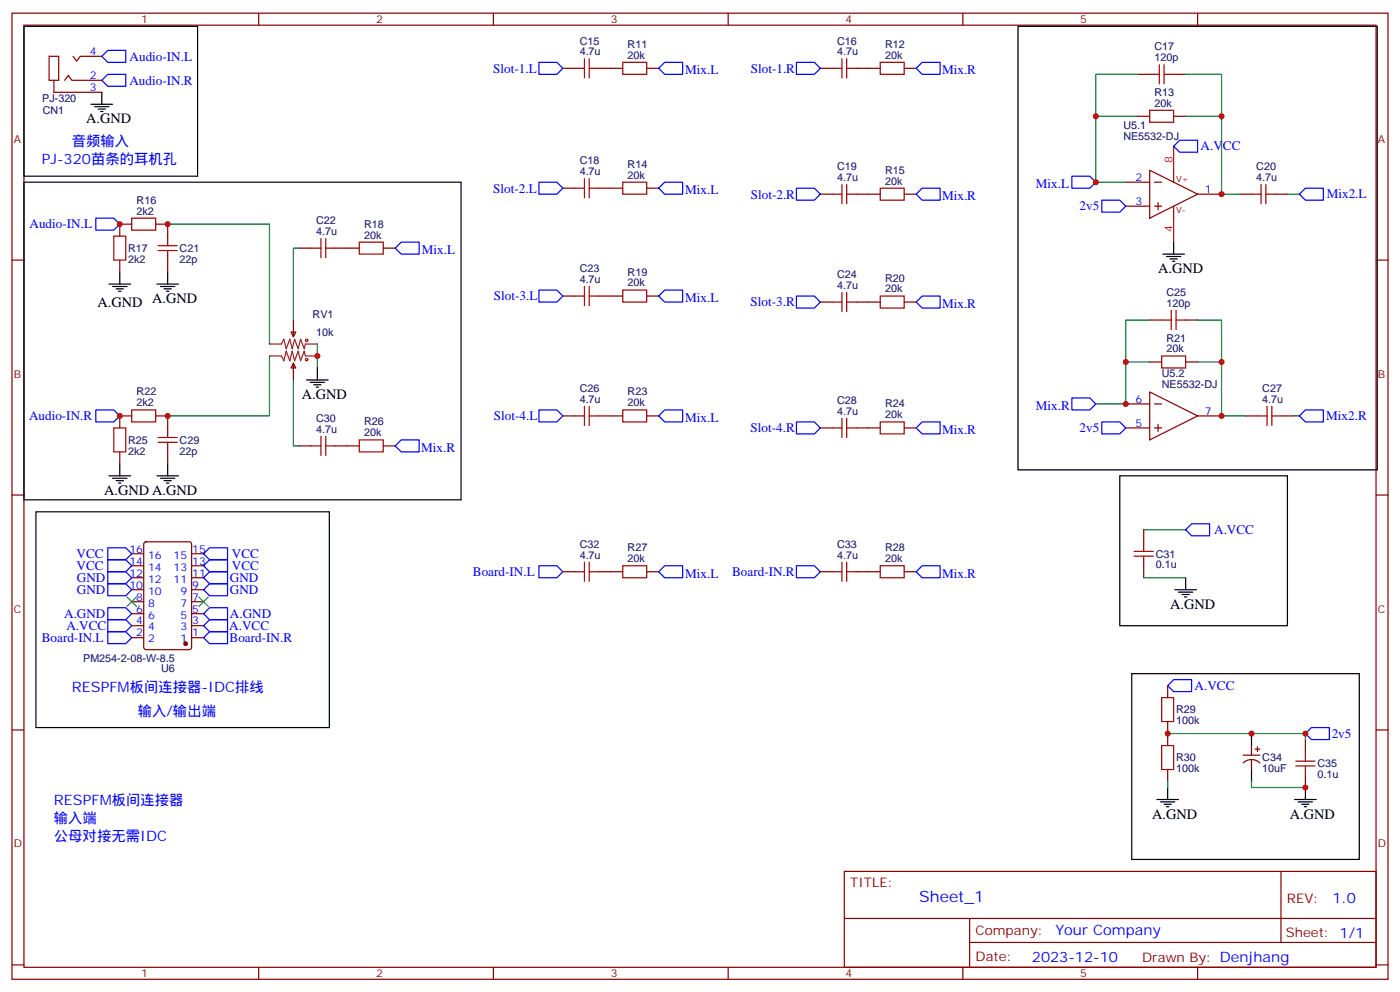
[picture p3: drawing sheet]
<svg xmlns="http://www.w3.org/2000/svg" width="412mm" height="292mm" viewBox="0 0 412 292" stroke-linecap="round" stroke-linejoin="round" font-family="sans-serif">
<g fill="none" stroke="#870000" stroke-width=".35">
<path d="M3.5 3.9h405.4v284.3h-405.4zM7.1 7.4h398.2v277.3h-398.2zM14.5 16.6h2.8v7h-2.8zM21.5 16.6l1.1 1.4 1-1.4h6.4M76.2 3.9v3.5M145.3 3.9v3.5M214.5 3.9v3.5M283.6 3.9v3.5M352.8 3.9v3.5M15.9 23.6v3.6h14.1M19 23.6l1.1-1.4 1.1 1.4h8.8M165.8 20.1h3.5"/>
<path d="M176.4 20.1h7M190.5 20.1h3.5M241.7 20.1h3.5M252.2 20.1h7.1M266.3 20.1h3.6M335.1 34.2h3.6M335.1 21.9h3.6M345.7 34.2h3.5M345.7 21.9h3.5M165.8 55.4h3.5M176.4 55.4h7M190.5 55.4h3.5"/>
<path d="M241.7 57.1h3.5M252.2 57.1h7.1M266.3 57.1h3.6M331.6 53.6h7.1M338.7 50.1l14.1 7-14.1 7.1zM340.1 53.6h2.1M341.1 59.6v2.1M345.7 50.1v3.5M352.8 57.1h7M365.1 57.1h3.6M375.7 57.1h3.5M3.5 76.6h3.6"/>
<path d="M35.3 76.6v3.5M38.8 66h-3.5v3.5M45.9 66h3.5v3.5M49.4 76.6v3.5M88.2 73h3.5M98.8 73h7M112.9 73h3.5M331.6 60.7h7.1M340.1 60.7h2.1M345.7 60.7v3.5M405.3 76.6h3.6M85.7 97.7h1.4l-.7 1.4z"/>
<path d="M86.4 94.2v4.9M165.8 87.1h3.5M176.4 87.1h7M190.5 87.1h3.5M241.7 88.9h3.5M252.2 88.9h7.1M266.3 88.9h3.6M338.7 94.2h3.5M349.2 94.2h3.6M86.4 106.9l.7 1.4h-1.4zM86.4 106.9v4.9M331.6 118.9h7.1"/>
<path d="M338.7 115.4l14.1 7-14.1 7.1zM338.7 106.5h3.5M340.1 118.9h2.1M349.2 106.5h3.6M35.3 133v3.5M38.8 122.4h-3.5v3.5M45.9 122.4h3.5v3.5M49.4 133v3.5M88.2 131.2h3.5M98.8 131.2h7M112.9 131.2h3.5M165.8 122.4h3.5"/>
<path d="M176.4 122.4h7M190.5 122.4h3.5M241.7 125.9h3.5M252.2 125.9h7.1M266.3 125.9h3.6M331.6 125.9h7.1M340.1 125.9h2.1M341.1 124.9v2.1M352.8 122.4h7M366.9 122.4h3.5M377.5 122.4h3.5M3.5 145.7h3.6"/>
<path d="M42.6 159.7l.4-.2h12.7l.7 .4v30.6l-.4 .7h-13l-.6-.5-.1-30.5zM336.9 155.9v3.6M405.3 145.7h3.6M38.8 163h3.5M38.8 166.5h3.5M38.8 170h3.5M38.8 177.1h3.5M38.8 173.6h3.5M56.4 163h3.6M56.4 166.5h3.6M56.4 170h3.6M56.4 177.1h3.6"/>
<path d="M56.4 173.6h3.6M165.8 168.3h3.5M176.4 168.3h7M190.5 168.3h3.5M241.7 168.3h3.5M252.2 168.3h7.1M266.3 168.3h3.6M336.9 166.5v3.5M38.8 187.7h3.5M38.8 184.1h3.5M38.8 180.6h3.5M56.4 187.7h3.6"/>
<path d="M56.4 184.1h3.6M56.4 180.6h3.6M3.5 214.8h3.6M344 201.8v3.5M344 212.4v7M368.7 219.4v2.8M370.4 219.8v1.4M384.5 217.7v3.5M405.3 214.8h3.6M344 226.5v3.5M366.2 222.2h4.9M366.2 224.5a3.5 3.5 0 0 1 4.9 .1"/>
<path d="M368.7 223.7v2.8M369.7 220.5h1.4M384.5 228.2v3.6M248.7 256.5h156.6v28.2h-156.6zM377.3 256.5v20.9M248.7 270.3h156.5M285.6 277.4h119.6M285.6 270.3v14.1M3.5 284h3.6M76.2 284.7v3.5M145.3 284.7v3.5M214.5 284.7v3.5"/>
<path d="M283.6 284.7v3.5M352.8 284.7v3.5M405.3 284h3.6"/>
</g>
<g fill="none" stroke="#008700" stroke-width=".35">
<path d="M335.1 34.2h-12.3v19.4h8.8M335.1 21.9h-12.3v12.3M349.2 34.2h10.6v22.9h5.3M349.2 21.9h10.6v12.3M379.2 57.1h3.6M49.4 66h30v35.2M88.2 73h-1.8v21.2M338.7 94.2h-7.1v24.7h-8.8M352.8 94.2h7v12.3M79.4 104.8v17.6h-30M86.4 111.8v19.4h1.8M93.5 101.2v7.1"/>
<path d="M331.6 106.5h7.1M352.8 106.5h7v15.9h7.1M381 122.4h1.8M336.9 155.9h12.3M336.9 170h12.3M344 215.9h40.5v1.8M344 230v1.8M368.7 230v1.8h15.8"/>
</g>
<g fill="none" stroke="#a10000" stroke-width=".35">
<path d="M172.2 17.3v5.6M173.6 17.3v5.6M183.4 18.3h7.1v3.6h-7.1zM248 17.3v5.6M249.4 17.3v5.6M259.3 18.3h7v3.6h-7zM341.5 19v5.7M342.9 19v5.7M169.3 20.1h2.9M173.6 20.1h2.8M245.2 20.1h2.8M249.4 20.1h2.8"/>
<path d="M338.7 32.5h7v3.5h-7zM338.7 21.9h2.8M342.9 21.9h2.8M169.3 55.4h2.9M172.2 52.6v5.6M173.6 55.4h2.8M173.6 52.6v5.6M183.4 53.6h7.1v3.5h-7.1zM245.2 57.1h2.8M248 54.3v5.7M249.4 57.1h2.8M249.4 54.3v5.7"/>
<path d="M259.3 55.4h7v3.5h-7zM368.7 57.1h2.8M371.5 54.3v5.7M372.9 57.1h2.8M372.9 54.3v5.7M33.5 69.5h3.5v7.1h-3.5zM38.8 64.2h7.1v3.5h-7.1zM46.6 73.7h5.6M46.6 72.3h5.6M49.4 69.5v2.8M49.4 73.7v2.9M91.7 73h2.8"/>
<path d="M94.5 70.2v5.6M96 70.2v5.6M96 73h2.8M105.8 71.3h7.1v3.5h-7.1zM169.3 87.1h2.9M172.2 84.3v5.7M173.6 84.3v5.7M173.6 87.1h2.8M183.4 85.4h7.1v3.5h-7.1zM245.2 88.9h2.8M248 86.1v5.6M249.4 86.1v5.6"/>
<path d="M249.4 88.9h2.8M259.3 87.1h7v3.6h-7zM342.2 94.2h2.8M345 91.4v5.6M346.4 94.2h2.8M346.4 91.4v5.6M172.2 119.6v5.6M173.6 119.6v5.6M342.2 104.8h7v3.5h-7zM373.2 119.6v5.6M374.6 119.6v5.6M33.5 125.9h3.5v7.1h-3.5z"/>
<path d="M38.8 120.6h7.1v3.6h-7.1zM46.6 130.2h5.6M46.6 128.8h5.6M49.4 125.9v2.9M49.4 130.2v2.8M91.7 131.2h2.8M94.5 128.4v5.7M96 131.2h2.8M96 128.4v5.7M105.8 129.5h7.1v3.5h-7.1zM169.3 122.4h2.9M173.6 122.4h2.8"/>
<path d="M183.4 120.6h7.1v3.6h-7.1zM245.2 125.9h2.8M248 123.1v5.7M249.4 123.1v5.7M249.4 125.9h2.8M259.3 124.2h7v3.5h-7zM370.4 122.4h2.8M374.6 122.4h2.9M336.9 159.5v2.8M169.3 168.3h2.9M172.2 165.5v5.6M173.6 165.5v5.6"/>
<path d="M173.6 168.3h2.8M183.4 166.5h7.1v3.5h-7.1zM245.2 168.3h2.8M248 165.5v5.6M249.4 165.5v5.6M249.4 168.3h2.8M259.3 166.5h7v3.5h-7zM334.1 163.7h5.6M334.1 162.3h5.6M336.9 163.7v2.8M342.2 205.3h3.5v7.1h-3.5zM342.2 219.4h3.5v7.1h-3.5z"/>
<path d="M381.7 225.4h5.6M381.7 224h5.6M384.5 221.2v2.8M384.5 225.4v2.8"/>
<circle cx="90.3" cy="105.8" r=".35"/>
<circle cx="90.3" cy="100.2" r=".35"/>
</g>
<g fill="none" stroke="#00f" stroke-width=".35">
<path d="M30 16.6l1.7-1.8h5.3v3.5h-5.3zM158.7 18.3h5.3l1.8 1.8-1.8 1.8h-5.3zM234.6 18.3h5.3l1.8 1.8-1.8 1.8h-5.3zM271.6 18.3h5.3v3.6h-5.3l-1.7-1.8zM30 23.6l1.7-1.7h5.3v3.5h-5.3zM194 20.1l1.8-1.8h5.3v3.6h-5.3zM158.7 53.6h5.3l1.8 1.8-1.8 1.7h-5.3zM195.8 53.6h5.3v3.5h-5.3l-1.8-1.7zM234.6 55.4h5.3l1.8 1.7-1.8 1.8h-5.3zM271.6 55.4h5.3v3.5h-5.3l-1.7-1.8zM315.7 51.9h5.3l1.8 1.7-1.8 1.8h-5.3zM324.6 58.9h5.2l1.8 1.8-1.8 1.7h-5.2z"/>
<path d="M345.7 43l1.8-1.7h5.3v3.5h-5.3zM384.5 55.4h5.3v3.5h-5.3l-1.7-1.8zM28.2 64.2h5.3l1.8 1.8-1.8 1.7h-5.3zM118.2 71.3h5.3v3.5h-5.3l-1.8-1.8zM158.7 85.4h5.3l1.8 1.7-1.8 1.8h-5.3zM195.8 85.4h5.3v3.5h-5.3l-1.8-1.8zM234.6 87.1h5.3l1.8 1.8-1.8 1.8h-5.3zM271.6 87.1h5.3v3.6h-5.3l-1.7-1.8zM315.7 117.1h5.3l1.8 1.8-1.8 1.7h-5.3zM28.2 120.6h5.3l1.8 1.8-1.8 1.8h-5.3zM118.2 129.5h5.3v3.5h-5.3l-1.8-1.8zM158.7 120.6h5.3l1.8 1.8-1.8 1.8h-5.3z"/>
<path d="M195.8 120.6h5.3v3.6h-5.3l-1.8-1.8zM234.6 124.2h5.3l1.8 1.7-1.8 1.8h-5.3zM271.6 124.2h5.3v3.5h-5.3l-1.7-1.8zM324.6 124.2h5.2l1.8 1.7-1.8 1.8h-5.2zM384.5 120.6h5.3v3.6h-5.3l-1.7-1.8zM349.2 155.9l1.8-1.7h5.3v3.5h-5.3zM31.7 164.7h5.3l1.8 1.8-1.8 1.8h-5.3zM31.7 161.2h5.3l1.8 1.8-1.8 1.7h-5.3zM31.7 178.9h5.3l1.8 1.7-1.8 1.8h-5.3zM31.7 171.8h5.3l1.8 1.8-1.8 1.7h-5.3zM31.7 168.3h5.3l1.8 1.7-1.8 1.8h-5.3zM61.7 161.2h5.3v3.5h-5.3l-1.7-1.7z"/>
<path d="M61.7 164.7h5.3v3.6h-5.3l-1.7-1.8zM61.7 168.3h5.3v3.5h-5.3l-1.7-1.8zM61.7 171.8h5.3v3.5h-5.3l-1.7-1.7zM158.7 166.5h5.3l1.8 1.8-1.8 1.7h-5.3zM195.8 166.5h5.3v3.5h-5.3l-1.8-1.7zM234.6 166.5h5.3l1.8 1.8-1.8 1.7h-5.3zM271.6 166.5h5.3v3.5h-5.3l-1.7-1.7zM31.7 185.9h5.3l1.8 1.8-1.8 1.7h-5.3zM31.7 182.4h5.3l1.8 1.7-1.8 1.8h-5.3zM60 187.7l1.7-1.8h5.3v3.5h-5.3zM60 184.1l1.7-1.7h5.3v3.5h-5.3zM60 180.6l1.7-1.7h5.3v3.5h-5.3z"/>
<path d="M345.7 200h5.3v3.6h-5.3l-1.7-1.8zM386.3 214.1h5.3v3.6h-5.3l-1.8-1.8z"/>
</g>
<path d="M345.7 43v7.1M345.7 64.2v7.1" fill="none" stroke="#f00" stroke-width=".35"/>
<g fill="none" stroke="#000" stroke-width=".35">
<path d="M7.1 7.8h51.1v44.1h-51.1zM299.9 7.8h105.8v130.5h-105.8zM26.8 30.7h6.4M27.9 31.4h4.2M28.9 32.1h2.1M29.6 32.8h.7M30 27.2v3.5M7.1 53.6h128.7v93.5h-128.7zM342.5 74.8h6.4M343.6 75.5h4.2M344.7 76.2h2.1M345.4 76.9h.7"/>
<path d="M345.7 71.3v3.5M32.1 83.6h6.4M33.2 84.3h4.2M34.2 85h2.1M34.9 85.7h.7M35.3 80.1v3.5M46.2 83.6h6.4M47.3 84.3h4.2M48.3 85h2.1M49 85.7h.7M49.4 80.1v3.5M90.3 111.8h6.4"/>
<path d="M91.4 112.5h4.2M92.4 113.2h2.1M93.1 113.9h.7M93.5 108.3v3.5M35.3 136.5v3.6M49.4 136.5v3.6M10.6 150.6h86.4v63.5h-86.4zM32.1 140.1h6.4M33.2 140.8h4.2M34.2 141.5h2.1M34.9 142.2h.7M46.2 140.1h6.4"/>
<path d="M47.3 140.8h4.2M48.3 141.5h2.1M49 142.2h.7M329.8 140.1h49.4v44h-49.4zM346.1 173.6h6.3M347.1 174.3h4.3M348.2 175h2.1M348.9 175.7h.7M349.2 170v3.6M333.4 198.3h67v54.6h-67zM368.7 215.9v3.5M340.8 235.3h6.3"/>
<path d="M341.8 236h4.3M342.9 236.7h2.1M343.6 237.4h.7M344 231.8v3.5M368.7 226.5v3.5M381.4 235.3h6.3M382.4 236h4.2M383.5 236.7h2.1M384.2 237.4h.7M384.5 231.8v3.5"/>
</g>
<path d="M79.4 101.2h3.5l.7-1.4 .7 2.9 1.1-2.9 .7 2.9 .7-2.9 1 2.9 .7-2.9 1.1 2.9 .4-1.5h3.5M79.4 104.8h3.5l.7 1.4 .7-2.8 1.1 2.8 .7-2.8 .7 2.8 1-2.8 .7 2.8 1.1-2.8 .4 1.4h3.5" fill="none" stroke="#8c2424" stroke-width=".35"/>
<circle cx="54.7" cy="189.4" r=".53" fill="#870000" stroke="#870000" stroke-width=".35"/>
<path d="M37.4 175.7l2.8 2.8M40.2 175.7l-2.8 2.8M58.6 175.7l2.8 2.8M61.4 175.7l-2.8 2.8" fill="none" stroke="#3c3" stroke-width=".35"/>
<g fill="#c00">
<circle cx="359.8" cy="122.4" r=".88"/>
<circle cx="359.8" cy="106.5" r=".88"/>
<circle cx="359.8" cy="57.1" r=".88"/>
<circle cx="322.8" cy="34.2" r=".88"/>
<circle cx="359.8" cy="34.2" r=".88"/>
<circle cx="35.3" cy="122.4" r=".88"/>
<circle cx="49.4" cy="122.4" r=".88"/>
<circle cx="49.4" cy="66" r=".88"/>
<circle cx="35.3" cy="66" r=".88"/>
<circle cx="93.5" cy="104.8" r=".88"/>
<circle cx="322.8" cy="53.6" r=".88"/>
<circle cx="331.6" cy="106.5" r=".88"/>
<circle cx="331.6" cy="118.9" r=".88"/>
<circle cx="344" cy="215.9" r=".88"/>
<circle cx="384.5" cy="215.9" r=".88"/>
<circle cx="368.7" cy="215.9" r=".88"/>
<circle cx="384.5" cy="231.8" r=".88"/>
</g>
<text font-size="4.6" fill="#00f" x="270.8" y="265.5">Sheet_1</text>
<g font-size="4.2">
<text x="25.4" y="36.3">A.GND</text>
<text x="341.1" y="80.4">A.GND</text>
<text x="44.8" y="89.3">A.GND</text>
<text x="28.7" y="90.3">A.GND</text>
<text x="88.9" y="117.5">A.GND</text>
<text x="30.7" y="145.7">A.GND A.GND</text>
<text x="344.7" y="179.2">A.GND</text>
<text x="339.4" y="240.9">A.GND</text>
<text x="379.9" y="240.9">A.GND</text>
</g>
<g font-size="4.2" fill="#00f">
<text x="21.2" y="43">音频输入</text>
<text x="12.3" y="48.3">PJ-320苗条的耳机孔</text>
<text x="21.2" y="203.6">RESPFM板间连接器-IDC排线</text>
<text x="40.6" y="210.6">输入/输出端</text>
<text x="15.9" y="237.1">RESPFM板间连接器</text>
<text x="15.9" y="242.4">输入端</text>
<text x="15.9" y="247.6">公母对接无需IDC</text>
<text x="392.5" y="265.7">1.0</text>
<text x="310.9" y="275.3">Your Company</text>
<text x="304" y="283.1">2023-12-10</text>
</g>
<g font-size="3.9" fill="#00f">
<text x="38.2" y="17.8">Audio-IN.L</text>
<text x="145.3" y="21.5">Slot-1.L</text>
<text x="201.8" y="21.9">Mix.L</text>
<text x="221.2" y="21.4">Slot-1.R</text>
<text x="277.5" y="21.9">Mix.R</text>
<text x="38.1" y="24.9">Audio-IN.R</text>
<text x="353.7" y="44.2">A.VCC</text>
<text x="145.3" y="56.7">Slot-2.L</text>
<text x="201.8" y="57.1">Mix.L</text>
<text x="221.2" y="58.5">Slot-2.R</text>
<text x="277.5" y="58.9">Mix.R</text>
<text x="305.2" y="55.4">Mix.L</text>
<text x="390.8" y="58.4">Mix2.L</text>
<text x="318" y="61.9">2v5</text>
<text x="8.7" y="67.2">Audio-IN.L</text>
<text x="124.2" y="74.8">Mix.L</text>
<text x="145.5" y="88.4">Slot-3.L</text>
<text x="201.8" y="88.9">Mix.L</text>
<text x="221.1" y="90.2">Slot-3.R</text>
<text x="277.5" y="90.7">Mix.R</text>
<text x="8.5" y="123.7">Audio-IN.R</text>
<text x="145.5" y="123.7">Slot-4.L</text>
<text x="201.8" y="124.2">Mix.L</text>
<text x="305.2" y="120.6">Mix.R</text>
<text x="390.7" y="123.6">Mix2.R</text>
<text x="221.1" y="127.2">Slot-4.R</text>
<text x="277.5" y="127.7">Mix.R</text>
<text x="318" y="127.2">2v5</text>
<text x="124" y="133">Mix.R</text>
<text x="357.7" y="157.2">A.VCC</text>
<text x="22.5" y="167.8">VCC</text>
<text x="22.5" y="164.3">VCC</text>
<text x="68.3" y="164.3">VCC</text>
<text x="68.3" y="167.8">VCC</text>
<text x="22.7" y="171.3">GND</text>
<text x="67.7" y="171.3">GND</text>
<text x="139.3" y="169.6">Board-IN.L</text>
<text x="201.8" y="170">Mix.L</text>
<text x="215.7" y="169.6">Board-IN.R</text>
<text x="277.5" y="170">Mix.R</text>
<text x="22.7" y="174.8">GND</text>
<text x="67.7" y="174.8">GND</text>
<text x="18.9" y="181.9">A.GND</text>
<text x="19.6" y="185.4">A.VCC</text>
<text x="67.5" y="185.4">A.VCC</text>
<text x="67.7" y="181.9">A.GND</text>
<text x="12.3" y="189">Board-IN.L</text>
<text x="67.6" y="189">Board-IN.R</text>
<text x="351.9" y="203">A.VCC</text>
<text x="392.3" y="217.2">2v5</text>
</g>
<g font-size="3.9" fill="#800">
<text x="250.5" y="261.1">TITLE:</text>
<text x="379.1" y="265.7">REV:</text>
<text x="287.4" y="275.3">Company:</text>
<text x="378.7" y="275.9">Sheet: 1/1</text>
<text x="287.4" y="282.9">Date:</text>
<text x="336.4" y="283">Drawn By: Denjhang</text>
</g>
<g font-size="3.2" fill="#800">
<text x="41.6" y="6.9">1</text>
<text x="110.8" y="6.9">2</text>
<text x="179.9" y="6.9">3</text>
<text x="249.1" y="6.9">4</text>
<text x="318.2" y="6.9">5</text>
<text x="4.1" y="42">A</text>
<text x="405.9" y="42">A</text>
<text x="4.1" y="111.1">B</text>
<text x="405.9" y="111.1">B</text>
<text x="4.1" y="180.3">C</text>
<text x="405.9" y="180.3">C</text>
<text x="4.1" y="249.4">D</text>
<text x="405.9" y="249.4">D</text>
<text x="41.6" y="287.7">1</text>
<text x="110.8" y="287.7">2</text>
<text x="179.9" y="287.7">3</text>
<text x="249.1" y="287.7">4</text>
<text x="318.2" y="287.7">5</text>
</g>
<g font-size="3.2" fill="#00f">
<text x="26.5" y="16.2">4</text>
<text x="26.5" y="23.3">2</text>
<text x="26.5" y="26.8">3</text>
<text x="334.5" y="53.3">2</text>
<text x="354.9" y="56.8">1</text>
<text x="334.5" y="60.3">3</text>
<text x="334.5" y="118.5">6</text>
<text x="334.5" y="125.6">5</text>
<text x="354.9" y="122.1">7</text>
<text x="38.1" y="162.6">16</text>
<text x="38.1" y="166.2">14</text>
<text x="43.6" y="164.4">16</text>
<text x="43.6" y="167.9">14</text>
<text x="51.1" y="167.9">13</text>
<text x="51.1" y="164.4">15</text>
<text x="56.6" y="166.2">13</text>
<text x="56.6" y="162.6">15</text>
<text x="38.1" y="169.7">12</text>
<text x="38.1" y="173.2">10</text>
<text x="43.6" y="171.4">12</text>
<text x="51.1" y="171.4">11</text>
<text x="56.6" y="173.2">9</text>
<text x="56.6" y="169.7">11</text>
<text x="40.1" y="176.7">8</text>
<text x="43.6" y="175">10</text>
<text x="43.6" y="178.5">8</text>
<text x="53.1" y="178.5">7</text>
<text x="53.1" y="175">9</text>
<text x="56.6" y="176.7">7</text>
<text x="40.1" y="180.3">6</text>
<text x="40.1" y="183.8">4</text>
<text x="43.6" y="182">6</text>
<text x="43.6" y="185.6">4</text>
<text x="53.1" y="185.6">3</text>
<text x="53.1" y="182">5</text>
<text x="56.6" y="183.8">3</text>
<text x="56.6" y="180.3">5</text>
<text x="40.1" y="187.3">2</text>
<text x="43.6" y="189.1">2</text>
<text x="53.1" y="189.1">1</text>
<text x="56.6" y="187.3">1</text>
</g>
<g font-size="3.2" fill="#000080">
<text x="170.8" y="16.2">4.7u</text>
<text x="170.8" y="13.1">C15</text>
<text x="184.9" y="17.3">20k</text>
<text x="184.9" y="14.1">R11</text>
<text x="246.6" y="16.2">4.7u</text>
<text x="246.6" y="13.1">C16</text>
<text x="260.7" y="17.3">20k</text>
<text x="260.7" y="14.1">R12</text>
<text x="340.1" y="18">120p</text>
<text x="340.1" y="14.8">C17</text>
<text x="340.1" y="28.2">R13</text>
<text x="12.4" y="30.1">PJ-320</text>
<text x="12.6" y="33.6">CN1</text>
<text x="340.1" y="31.4">20k</text>
<text x="330.9" y="41.3">NE5532-DJ</text>
<text x="330.9" y="38.1">U5.1</text>
<text x="170.8" y="51.5">4.7u</text>
<text x="170.8" y="48.4">C18</text>
<text x="184.9" y="52.6">20k</text>
<text x="184.9" y="49.3">R14</text>
<text x="246.6" y="53.3">4.7u</text>
<text x="246.6" y="50.1">C19</text>
<text x="260.7" y="51.1">R15</text>
<text x="370.1" y="53.3">4.7u</text>
<text x="370.1" y="50.1">C20</text>
<text x="40.2" y="59.9">R16</text>
<text x="260.7" y="54.3">20k</text>
<text x="40.2" y="63.1">2k2</text>
<text x="93.1" y="69.1">4.7u</text>
<text x="93.1" y="66">C22</text>
<text x="107.3" y="70.2">20k</text>
<text x="107.3" y="67">R18</text>
<text x="37.7" y="77.3">2k2</text>
<text x="37.7" y="74.2">R17</text>
<text x="52.9" y="77.3">22p</text>
<text x="52.9" y="74.2">C21</text>
<text x="170.8" y="83.3">4.7u</text>
<text x="170.8" y="80.1">C23</text>
<text x="184.9" y="81.1">R19</text>
<text x="246.6" y="81.9">C24</text>
<text x="260.7" y="82.9">R20</text>
<text x="184.9" y="84.3">20k</text>
<text x="246.6" y="85">4.7u</text>
<text x="260.7" y="86.1">20k</text>
<text x="343.6" y="87.1">C25</text>
<text x="92.1" y="93.6">RV1</text>
<text x="343.6" y="90.3">120p</text>
<text x="93.1" y="98.9">10k</text>
<text x="343.6" y="100.5">R21</text>
<text x="343.6" y="103.7">20k</text>
<text x="342.2" y="111">U5.2</text>
<text x="40.2" y="119.6">2k2</text>
<text x="40.2" y="116.4">R22</text>
<text x="170.8" y="118.5">4.7u</text>
<text x="170.8" y="115.4">C26</text>
<text x="184.9" y="119.6">20k</text>
<text x="184.9" y="116.4">R23</text>
<text x="246.6" y="118.9">C28</text>
<text x="260.7" y="119.9">R24</text>
<text x="342.2" y="114.2">NE5532-DJ</text>
<text x="371.8" y="118.5">4.7u</text>
<text x="371.8" y="115.4">C27</text>
<text x="93.1" y="124.2">C30</text>
<text x="107.3" y="125.2">R26</text>
<text x="246.6" y="122.1">4.7u</text>
<text x="260.7" y="123.1">20k</text>
<text x="37.7" y="130.6">R25</text>
<text x="52.9" y="130.6">C29</text>
<text x="93.1" y="127.4">4.7u</text>
<text x="107.3" y="128.4">20k</text>
<text x="37.7" y="133.8">2k2</text>
<text x="52.9" y="133.8">22p</text>
<text x="170.8" y="161.3">C32</text>
<text x="246.6" y="161.3">C33</text>
<text x="170.8" y="164.4">4.7u</text>
<text x="184.9" y="165.5">20k</text>
<text x="184.9" y="162.2">R27</text>
<text x="246.6" y="164.4">4.7u</text>
<text x="260.7" y="165.5">20k</text>
<text x="260.7" y="162.2">R28</text>
<text x="340.4" y="167.3">0.1u</text>
<text x="340.4" y="164.1">C31</text>
<text x="24.5" y="194.8">PM254-2-08-W-8.5</text>
<text x="47.4" y="197.9">U6</text>
<text x="346.4" y="210">R29</text>
<text x="346.4" y="213.2">100k</text>
<text x="346.4" y="227.3">100k</text>
<text x="346.4" y="224.1">R30</text>
<text x="371.8" y="227.2">10uF</text>
<text x="371.8" y="224.1">C34</text>
<text x="388.1" y="225.8">C35</text>
<text x="388.1" y="229">0.1u</text>
</g>
<g font-size="3.2" fill="#f00">
<text x="345.4" y="48" transform="rotate(-90 345.4 48)">8</text>
<text x="345.4" y="68.3" transform="rotate(-90 345.4 68.3)">4</text>
</g>
<g font-size="2.5" fill="#800">
<text x="346.4" y="53.6">V+</text>
<text x="346.4" y="62.8">V-</text>
</g>
</svg>
